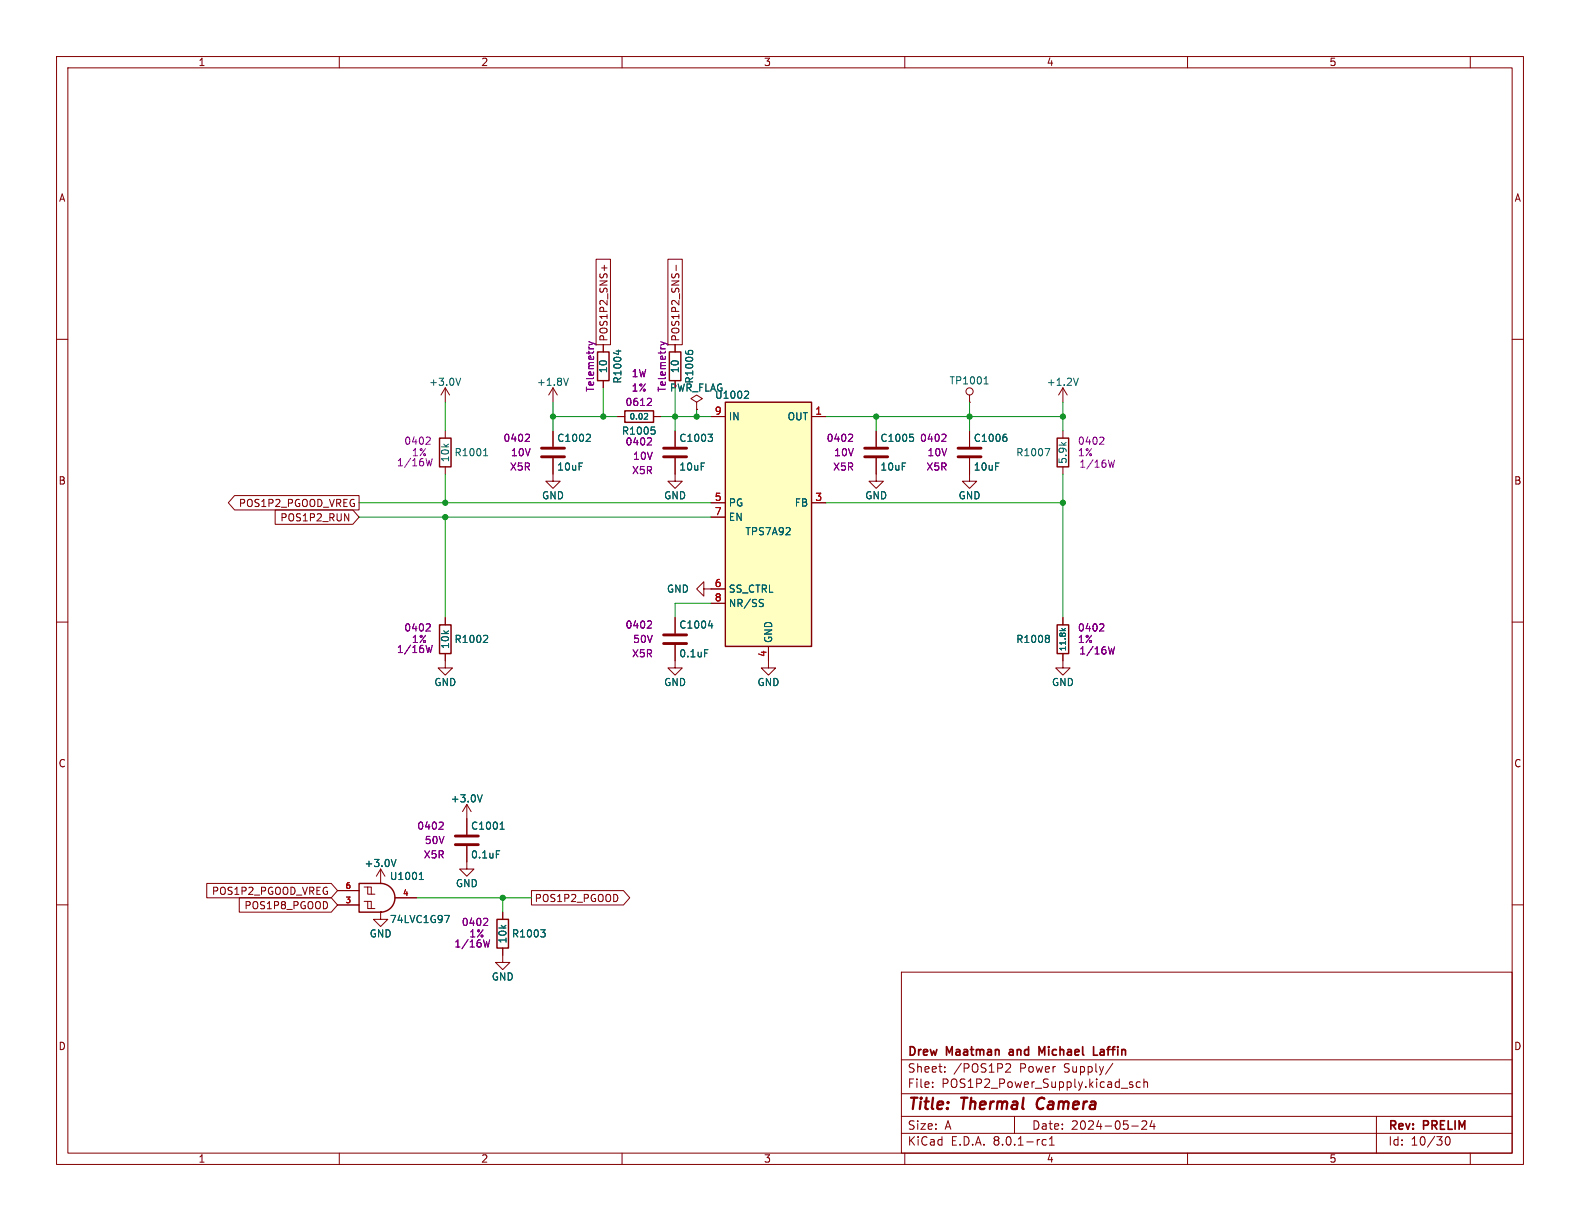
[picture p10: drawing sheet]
<svg xmlns="http://www.w3.org/2000/svg" width="279mm" height="216mm" viewBox="0 0 279 216" stroke-linecap="round" stroke-linejoin="round" font-family="sans-serif">
<g fill="none" stroke="#840000" stroke-width=".18">
<path d="M10 10h259.4v195.9h-259.4zM12 12h255.4v191.9h-255.4zM60 10v2M110 10v2M160 10v2M210 10v2M260 10v2M10 60h2M267.4 60h2M78.7 68.6l-.7 1.3M78.7 68.6v2.5M78.7 68.6l.8 1.3"/>
<path d="M97.8 68.6l-.8 1.3M97.8 68.6v2.5M97.8 68.6l.8 1.3M106.7 61v1.2M106.7 67.3v1.3M119.4 61v1.2M119.4 67.3v1.3M119.4 76.2v2.8M154.9 76.2v2.8M171.4 71.1h.1M171.4 69.9v1.2M171.4 76.2v2.8"/>
<path d="M188 68.6v2.5M188 76.2v1.3M188 68.6l-.8 1.3M188 68.6l.7 1.3M97.8 83.8v1.3h1.3l-1.3 1.3-1.3-1.3h1.3M119.4 81v4.1h1.2l-1.2 1.3-1.3-1.3h1.3M154.9 81v4.1h1.3l-1.3 1.3-1.2-1.3h1.2M171.4 81v4.1h1.3l-1.3 1.3-1.2-1.3h1.2M188 82.6v1.2M10 110h2M188 115.6v2.5h1.2l-1.2 1.3-1.3-1.3h1.3M188 109.2v1.3"/>
<path d="M267.4 110h2M10 160h2M82.5 149.6v4.1h1.3l-1.3 1.2-1.2-1.2h1.2M82.5 144.8v2.8M267.4 160h2M67.3 161.3v1.3h-1.3l1.3 1.2 1.3-1.2h-1.3M159.4 171.9h108v32h-108zM159.4 197.4h108M159.4 193.4h108M159.4 187.4h108M164.9 192.1v.2M164.9 191.4v.1"/>
<path d="M167.1 189.4v.2M167.1 188.7v.1M177.9 188.2l.5-.1 .2 .1 .1 .3-.9 1.1h.9M179.4 197.4v3M196.8 188l-1.3 1.9M200.1 199.1h1.2M200.3 191.4l-.4-.1-.2 .2 .1 .2 .5 .2v.3h-.6M201.6 191.4l-.4-.1-.3 .3v.4l.2 .2h.5M201.9 198.3l.6-.1 .2 .1 .1 .3-.9 1.1h.9M202.3 191.4l.2-.1 .4 .1v.9M202.3 190.8v1.5M203.7 198.1l-.3 1.1h.9"/>
<path d="M204.1 198.7v1M243.4 197.4v6.5M60 203.9v2M110 203.9v2M159.4 200.4h108M160 203.9v2M185 201.6l-.4-.1-.3 .3v.4l.1 .2h.6M185.6 202.5h.8M185.6 201.4l.4-.4v1.5M210 203.9v2M255.8 201.1l.1-.1a.81 .81 0 0 1 .6 .6 .81 .81 0 0 1-.3 .8l-.1 .1a.81 .81 0 0 1-.6-.6 .81 .81 0 0 1 .3-.8zM260 203.9v2"/>
<circle cx="171.4" cy="69.2" r=".63"/>
</g>
<path d="M183.6 194.4a1.27 1.27 0 0 0 0 1.6" fill="none" stroke="#840000" stroke-width=".4"/>
<path d="M178.5 186.1v.4M184.7 185.1l-.5 1-.5-1v1.5M193.4 185.1v1.5h.7M194.7 185.6h-.1M194.7 186a.29 .29 0 0 0-.2 .3 .29 .29 0 0 0 .2 .3" fill="none" stroke="#840000" stroke-width=".3"/>
<path d="M117.3 79.2h4.1M152.9 79.2h4.1M169.4 79.2h4.1M117.3 80.8h4.1M152.9 80.8h4.1M169.4 80.8h4.1M80.5 149.4h4.1M80.5 147.8h4.1" fill="none" stroke="#840000" stroke-width=".51"/>
<g fill="none" stroke="#006464" stroke-width=".18">
<path d="M81.5 66.9l-.5 1.2M100.5 66.9l-.4 1.2M109 62.1h.8M109.4 61.9v.8M121.2 62.1v.2M121.7 62.2l.3-.2h.3l.2 .2M125.2 76.8h.8l-.4 .5M125.8 77.3l.2 .2v.3l-.2 .2M160.9 76.8h.6M161.3 77.3l.3 .2v.3l-.3 .2M174 67.9h.7M174.3 66.8l.1-.2v1.3"/>
<path d="M177.7 76.8h.2M177.8 77.3l.3 .2v.3l-.3 .2M184.8 79.3h.8l-.5 1.3M190.7 66.9l-.4 1.2M185.3 112.3l.3 .3-.3 .3 .2 .1 .1 .4-.3 .2M187.7 111.1l.4 .4M188.4 111.1l-.4 .3M87.8 150.4h.6M88.4 146.6h.8M88.6 145.7l.2-.3v1.2"/>
</g>
<g fill="none" stroke="#840084" stroke-width=".18">
<path d="M104.1 60.4l.9 .3M105 60.7l-.9 .3M105 60.7l.4 .3M115.2 77.7v.3l-.8 .7h.8M116.8 60.4l.9 .3M117.7 60.7l-.9 .3M117.7 60.7l.4 .3M150.5 76.8l.3 .2-.1 .3-.7 .7h.8M167 76.8l.3 .2-.1 .3-.7 .7h.8M195 77.3l.2 .2-.1 .3-.7 .8h.8M197.1 81.4l-.3 1.2-.2-.9-.3 .9M195 110.3l.2 .2-.1 .4-.7 .7h.8"/>
<path d="M197.1 114.4l-.3 1.2-.2-.9-.3 .9M78.1 145.4l.3 .2-.1 .3-.7 .7h.8"/>
</g>
<path d="M105.7 62.2h2v5.1h-2zM118.4 62.2h2v5.1h-2zM186.9 77.5h2.1v5.1h-2.1zM186.9 110.5h2.1v5.1h-2.1z" fill="none" stroke="#840000" stroke-width=".25"/>
<path d="M128.3 71.1h15.2v43.2h-15.2z" fill="#ffffc2"/>
<path d="M77.7 77.5h2.1v5.1h-2.1zM110.5 72.6h5.1v2.1h-5.1zM128.3 71.1h15.2v43.2h-15.2zM77.7 110.5h2.1v5.1h-2.1zM63.5 156.2h3.8a2.54 2.54 0 0 1 2.5 2.6 2.54 2.54 0 0 1-2.5 2.5h-3.8zM87.9 162.6h2v5h-2z" fill="none" stroke="#840000" stroke-width=".25"/>
<g fill="none" stroke="#840000" stroke-width=".18">
<path d="M105.4 45.8h2.6v15.2h-2.6zM106.4 47.4h1M106.9 46.9v1M118.1 45.8h2.6v15.2h-2.6zM119.6 46.9v1M78.7 76.2v1.3M97.8 76.2v2.8M106.7 61v1.2M106.7 67.3v1.3M109.2 73.7h1.3M115.6 73.7h1.2M119.4 61v1.2"/>
<path d="M119.4 67.3v1.3M119.4 76.2v2.8M123.2 71.1l1-.6-1-.6-1 .6 1 .6v1.3M123.2 72.4h.1M125.7 73.7h2.6M143.5 73.7h2.5M154.9 76.2v2.8M171.4 76.2v2.8M41.5 87.6h22v2.6h-22l-1.1-1.3zM48.7 90.2h13.7l1.1 1.2-1.1 1.3h-13.7zM60.9 90.8l.8 1.3v-1.3M78.7 82.6v1.2"/>
<path d="M97.8 81v2.8M119.4 81v2.8M125.7 88.9h2.6M125.7 91.4h2.6M143.5 88.9h2.5M154.9 81v2.8M171.4 81v2.8M78.7 115.6v2.5h1.3l-1.3 1.3-1.2-1.3h1.2M78.7 109.2v1.3M119.4 114v4.1h1.2l-1.2 1.3-1.3-1.3h1.3M119.4 109.2v2.8M124.5 104.1v-1.2l-1.3 1.2 1.3 1.3v-1.3h3.8"/>
<path d="M125.7 106.7h2.6M135.9 114.3v3.8h1.3l-1.3 1.3-1.3-1.3h1.3M188 109.2v1.3M188 115.6v1.2M36.6 156.2h22l1.1 1.3-1.1 1.3h-22zM42.3 158.7h16.3l1.1 1.3-1.1 1.3h-16.3zM59.7 157.5h3.8M64.4 159.4h.6v1.3h1.3M64.4 156.8h.6v1.3h1.3M65 159.4h.7v1.3M65 156.8h.7v1.3M67.3 156.2h.1"/>
<path d="M67.3 153.7l.8 1.2M67.3 153.7v2.5M67.3 153.7l-.8 1.2M69.8 158.8h3.9M82.5 142.2l.8 1.3M82.5 142.2v5.4M82.5 149.6v2.8M82.5 142.2l-.7 1.3M94 157.5h16.3l1.1 1.3-1.1 1.2h-16.3zM59.7 160h3.8M67.3 161.3h.1M88.9 167.6v2.6h-1.3l1.3 1.3 1.3-1.3h-1.3"/>
<path d="M88.9 161.3v1.3"/>
</g>
<g fill="none" stroke="#006464" stroke-width=".18">
<path d="M85.6 79.6l.3-.3v1.3M104.2 76.8l.2 .2-.1 .3-.7 .7h.8M109 62.1h.8M109.4 61.9v.8M114.3 73.1l.2 .2v.2l-.6 .6h.6M115.2 75.5h.6M115.6 76l.2 .2v.3l-.2 .3M121.2 62.1v.2M121.7 62.2l.3-.2h.3l.2 .2M125.2 76.8h.8l-.4 .5M125.8 77.3l.2 .2v.3l-.2 .2M131.8 69.2h.5l.1 .3-.8 .9h.8"/>
<path d="M160.9 76.8h.6M161.3 77.3l.3 .2v.3l-.3 .2M177.7 76.8h.2M177.8 77.3l.3 .2v.3l-.3 .2M85.5 80.6h.7M86 112.3l.2 .3v.3l-.7 .7h.7M124.6 114.9h.6M125.3 110.6h.8M125.9 110.2v.9M134.5 106.6l.4 .1 .1 .3-.3 .3h-.3M134.5 106l.5 .1M185.3 112.3l.3 .3-.3 .3 .2 .1 .1 .4-.3 .2"/>
<path d="M187.7 111.1l.4 .4M188.4 111.1l-.4 .3M70 152l-.4 1.2M74.1 155.5h.8M74.3 154.6l.2-.4v1.3M85.3 140.5l-.5 1.3M87.8 150.4h.6M88.4 146.6h.8M88.6 145.7l.2-.3v1.2M78.6 161.9h.9l-.6 1.2M95.6 164.4h.8l-.4 .5M96.2 164.9l.2 .2v.3l-.2 .3"/>
</g>
<path d="M95.8 79.2h4M95.8 80.8h4M117.3 113.8h4.1M117.3 112.3h4.1" fill="none" stroke="#840000" stroke-width=".51"/>
<g fill="none" stroke="#840084" stroke-width=".18">
<path d="M75.8 77.3l.3 .2-.1 .3-.7 .8h.8M93.4 76.8l.2 .2v.3l-.8 .7h.8M104.1 60.4l.9 .3M105 60.7l-.9 .3M105 60.7l.4 .3M115 70.4l.2 .3-.1 .3-.7 .7h.8M115.2 77.7v.3l-.8 .7h.8M116.8 60.4l.9 .3M117.7 60.7l-.9 .3M117.7 60.7l.4 .3M150.5 76.8l.3 .2-.1 .3-.7 .7h.8M167 76.8l.3 .2-.1 .3-.7 .7h.8"/>
<path d="M76.4 81.1l-.3 1.3-.2-.9-.3 .9M75.8 110.3l.3 .2-.1 .4-.7 .7h.8M76.4 114.1l-.3 1.3-.2-.9-.3 .9M115 109.8l.2 .2v.3l-.8 .8h.8M195 110.3l.2 .2-.1 .4-.7 .7h.8M197.1 114.4l-.3 1.2-.2-.9-.3 .9M78.1 145.4l.3 .2-.1 .3-.7 .7h.8M86 162.4l.3 .2-.1 .3-.7 .7h.8M86.6 166.2l-.3 1.3-.3-.9-.2 .9"/>
</g>
<g fill="none" stroke="#009600" stroke-width=".18">
<path d="M78.7 71.1v5.1M97.8 73.7h11.4M97.8 71.1v5.1M106.7 68.6v5.1M116.8 73.7h8.9M119.4 68.6v7.6M123.2 72.4v1.3M146 73.7h42M154.9 73.7v2.5M171.4 71.1v5.1M188 71.1v5.1M63.5 91.4h62.2"/>
<path d="M63.5 88.9h62.2M78.7 83.8v5.1M78.7 91.4v17.8M146 88.9h42M188 83.8v25.4M125.7 106.7h-6.3v2.5M73.7 158.8h20.3M88.9 158.8v2.5"/>
</g>
<g fill="#009600" stroke="#009600" stroke-width=".18">
<circle cx="188" cy="73.7" r=".46"/>
<circle cx="188" cy="88.9" r=".46"/>
<circle cx="171.4" cy="73.7" r=".46"/>
<circle cx="78.7" cy="91.4" r=".46"/>
<circle cx="97.8" cy="73.7" r=".46"/>
<circle cx="78.7" cy="88.9" r=".46"/>
<circle cx="88.9" cy="158.8" r=".46"/>
<circle cx="119.4" cy="73.7" r=".46"/>
<circle cx="123.2" cy="73.7" r=".46"/>
<circle cx="154.9" cy="73.7" r=".46"/>
<circle cx="106.7" cy="73.7" r=".46"/>
</g>
<g font-size="2.8" fill="#840000">
<text x="160.4" y="196.8">Title:</text>
<text x="170.1" y="196.8">Thermal</text>
<text x="184.2" y="196.8">Camera</text>
</g>
<g font-size="2.1" fill="#840000">
<text x="160.4" y="189.9">Sheet:</text>
<text x="160.4" y="187.1">Drew</text>
<text x="167.4" y="187.1">Maatman</text>
<text x="168.6" y="189.9">/POS1P2</text>
<text x="179.2" y="187.1">and</text>
<text x="180.4" y="189.9">Power</text>
<text x="185" y="187.1">Michael</text>
<text x="188.3" y="189.9">Supply/</text>
<text x="195.2" y="187.1">Laffin</text>
<text x="160.4" y="192.6">File:</text>
<text x="166.5" y="192.6">POS1P2_Power_Supply.kicad_sch</text>
<text x="160.4" y="202.8">KiCad</text>
<text x="160.4" y="200">Size:</text>
<text x="167.1" y="200">A</text>
<text x="168.1" y="202.8">E.D.A.</text>
<text x="175.7" y="202.8">8.0.1-rc1</text>
<text x="182.4" y="200">Date:</text>
<text x="189.4" y="200">2024-05-24</text>
<text x="245.4" y="200.2">Rev:</text>
<text x="245.4" y="202.8">Id:</text>
<text x="249.5" y="202.8">10/30</text>
<text x="251.8" y="200.2">PRELIM</text>
</g>
<g font-size="1.8" fill="#840000">
<text x="35" y="11.9">1</text>
<text x="85" y="11.9">2</text>
<text x="135" y="11.9">3</text>
<text x="185" y="11.9">4</text>
<text x="235" y="11.9">5</text>
<text x="10.3" y="35.9">A</text>
<text x="267.7" y="35.9">A</text>
<text x="107.6" y="60.5" transform="rotate(-90 107.6 60.5)">POS1P2_SNS+</text>
<text x="120.3" y="60.5" transform="rotate(-90 120.3 60.5)">POS1P2_SNS-</text>
<text x="10.3" y="85.9">B</text>
<text x="42.1" y="89.9">POS1P2_PGOOD_VREG</text>
<text x="267.7" y="85.9">B</text>
<text x="49.5" y="92.4">POS1P2_RUN</text>
<text x="10.3" y="135.9">C</text>
<text x="267.7" y="135.9">C</text>
<text x="37.4" y="158.4">POS1P2_PGOOD_VREG</text>
<text x="43.1" y="161">POS1P8_PGOOD</text>
<text x="94.5" y="159.7">POS1P2_PGOOD</text>
<text x="10.3" y="185.9">D</text>
<text x="267.7" y="185.9">D</text>
<text x="35" y="205.8">1</text>
<text x="85" y="205.8">2</text>
<text x="135" y="205.8">3</text>
<text x="185" y="205.8">4</text>
<text x="235" y="205.8">5</text>
</g>
<g font-size="1.8" fill="#006464">
<text x="75.8" y="68.4">+3.0V</text>
<text x="94.8" y="68.4">+1.8V</text>
<text x="107.5" y="66.1" transform="rotate(-90 107.5 66.1)">10</text>
<text x="110.1" y="67.9" transform="rotate(-90 110.1 67.9)">R1004</text>
<text x="118.4" y="69.4">PWR_FLAG</text>
<text x="120.2" y="66.1" transform="rotate(-90 120.2 66.1)">10</text>
<text x="122.8" y="67.9" transform="rotate(-90 122.8 67.9)">R1006</text>
<text x="126.4" y="70.7">U1002</text>
<text x="167.8" y="68.2">TP1001</text>
<text x="185" y="68.4">+1.2V</text>
<text x="128.8" y="74.5">IN</text>
<text x="139.2" y="74.5">OUT</text>
<text x="79.6" y="81.8" transform="rotate(-90 79.6 81.8)">10k</text>
<text x="80.3" y="80.9">R1001</text>
<text x="98.4" y="78.3">C1002</text>
<text x="98.4" y="83.4">10uF</text>
<text x="120" y="78.3">C1003</text>
<text x="120" y="83.4">10uF</text>
<text x="155.6" y="78.3">C1005</text>
<text x="155.6" y="83.4">10uF</text>
<text x="172.1" y="78.3">C1006</text>
<text x="172.1" y="83.4">10uF</text>
<text x="179.6" y="80.9">R1007</text>
<text x="188.8" y="82.1" transform="rotate(-90 188.8 82.1)">5.9k</text>
<text x="95.8" y="88.5">GND</text>
<text x="117.3" y="88.5">GND</text>
<text x="128.8" y="89.8">PG</text>
<text x="140.4" y="89.8">FB</text>
<text x="152.9" y="88.5">GND</text>
<text x="169.4" y="88.5">GND</text>
<text x="128.8" y="92.3">EN</text>
<text x="131.7" y="94.8">TPS7A92</text>
<text x="117.8" y="105">GND</text>
<text x="128.8" y="105">SS_CTRL</text>
<text x="128.8" y="107.5">NR/SS</text>
<text x="80.3" y="113.9">R1002</text>
<text x="120" y="111.4">C1004</text>
<text x="136.8" y="113.8" transform="rotate(-90 136.8 113.8)">GND</text>
<text x="179.6" y="113.9">R1008</text>
<text x="79.6" y="114.9" transform="rotate(-90 79.6 114.9)">10k</text>
<text x="120" y="116.4">0.1uF</text>
<text x="76.7" y="121.5">GND</text>
<text x="117.3" y="121.5">GND</text>
<text x="133.9" y="121.5">GND</text>
<text x="185.9" y="121.5">GND</text>
<text x="79.6" y="142.1">+3.0V</text>
<text x="83.2" y="146.9">C1001</text>
<text x="64.4" y="153.5">+3.0V</text>
<text x="68.8" y="155.8">U1001</text>
<text x="83.2" y="152">0.1uF</text>
<text x="80.5" y="157.1">GND</text>
<text x="65.3" y="166">GND</text>
<text x="68.8" y="163.4">74LVC1G97</text>
<text x="89.8" y="166.9" transform="rotate(-90 89.8 166.9)">10k</text>
<text x="90.4" y="166">R1003</text>
<text x="86.9" y="173.6">GND</text>
</g>
<g font-size="1.8" fill="#840084">
<text x="105.3" y="69.4" transform="rotate(-90 105.3 69.4)">Telemetry</text>
<text x="110.5" y="72">0612</text>
<text x="111.6" y="69.4">1%</text>
<text x="111.6" y="66.9">1W</text>
<text x="118" y="69.4" transform="rotate(-90 118 69.4)">Telemetry</text>
<text x="109.9" y="77.1">R1005</text>
<text x="70.1" y="82.7">1/16W</text>
<text x="71.4" y="78.8">0402</text>
<text x="72.7" y="80.9">1%</text>
<text x="88.9" y="78.3">0402</text>
<text x="90.1" y="83.4">X5R</text>
<text x="90.3" y="80.9">10V</text>
<text x="110.5" y="79">0402</text>
<text x="111.8" y="81.5">10V</text>
<text x="146.1" y="78.3">0402</text>
<text x="147.2" y="83.4">X5R</text>
<text x="147.4" y="80.9">10V</text>
<text x="162.6" y="78.3">0402</text>
<text x="163.7" y="83.4">X5R</text>
<text x="163.9" y="80.9">10V</text>
<text x="190.5" y="80.9">1%</text>
<text x="190.5" y="78.8">0402</text>
<text x="190.8" y="82.9">1/16W</text>
<text x="111.7" y="84">X5R</text>
<text x="71.4" y="111.9">0402</text>
<text x="72.7" y="113.9">1%</text>
<text x="110.5" y="111.4">0402</text>
<text x="111.8" y="113.9">50V</text>
<text x="190.5" y="113.9">1%</text>
<text x="190.5" y="111.9">0402</text>
<text x="70.1" y="115.7">1/16W</text>
<text x="111.7" y="116.4">X5R</text>
<text x="190.8" y="115.9">1/16W</text>
<text x="73.7" y="146.9">0402</text>
<text x="75" y="149.5">50V</text>
<text x="74.8" y="152">X5R</text>
<text x="80.3" y="167.7">1/16W</text>
<text x="81.6" y="163.9">0402</text>
<text x="82.9" y="166">1%</text>
</g>
<g font-size="1.8" fill="#a90000">
<text x="126.3" y="73.4">9</text>
<text x="144.1" y="73.4">1</text>
<text x="126.3" y="88.6">5</text>
<text x="144.1" y="88.6">3</text>
<text x="126.3" y="91.2">7</text>
<text x="126.3" y="103.9">6</text>
<text x="126.3" y="106.4">8</text>
<text x="135.6" y="116.3" transform="rotate(-90 135.6 116.3)">4</text>
</g>
<g font-size="1.4" fill="#006464">
<text x="111.2" y="74.4">0.02</text>
<text x="188.7" y="115.3" transform="rotate(-90 188.7 115.3)">11.8k</text>
</g>
<g font-size="1.4" fill="#a90000">
<text x="61" y="159.8">3</text>
<text x="61" y="157.2">6</text>
<text x="71.1" y="158.5">4</text>
</g>
</svg>
